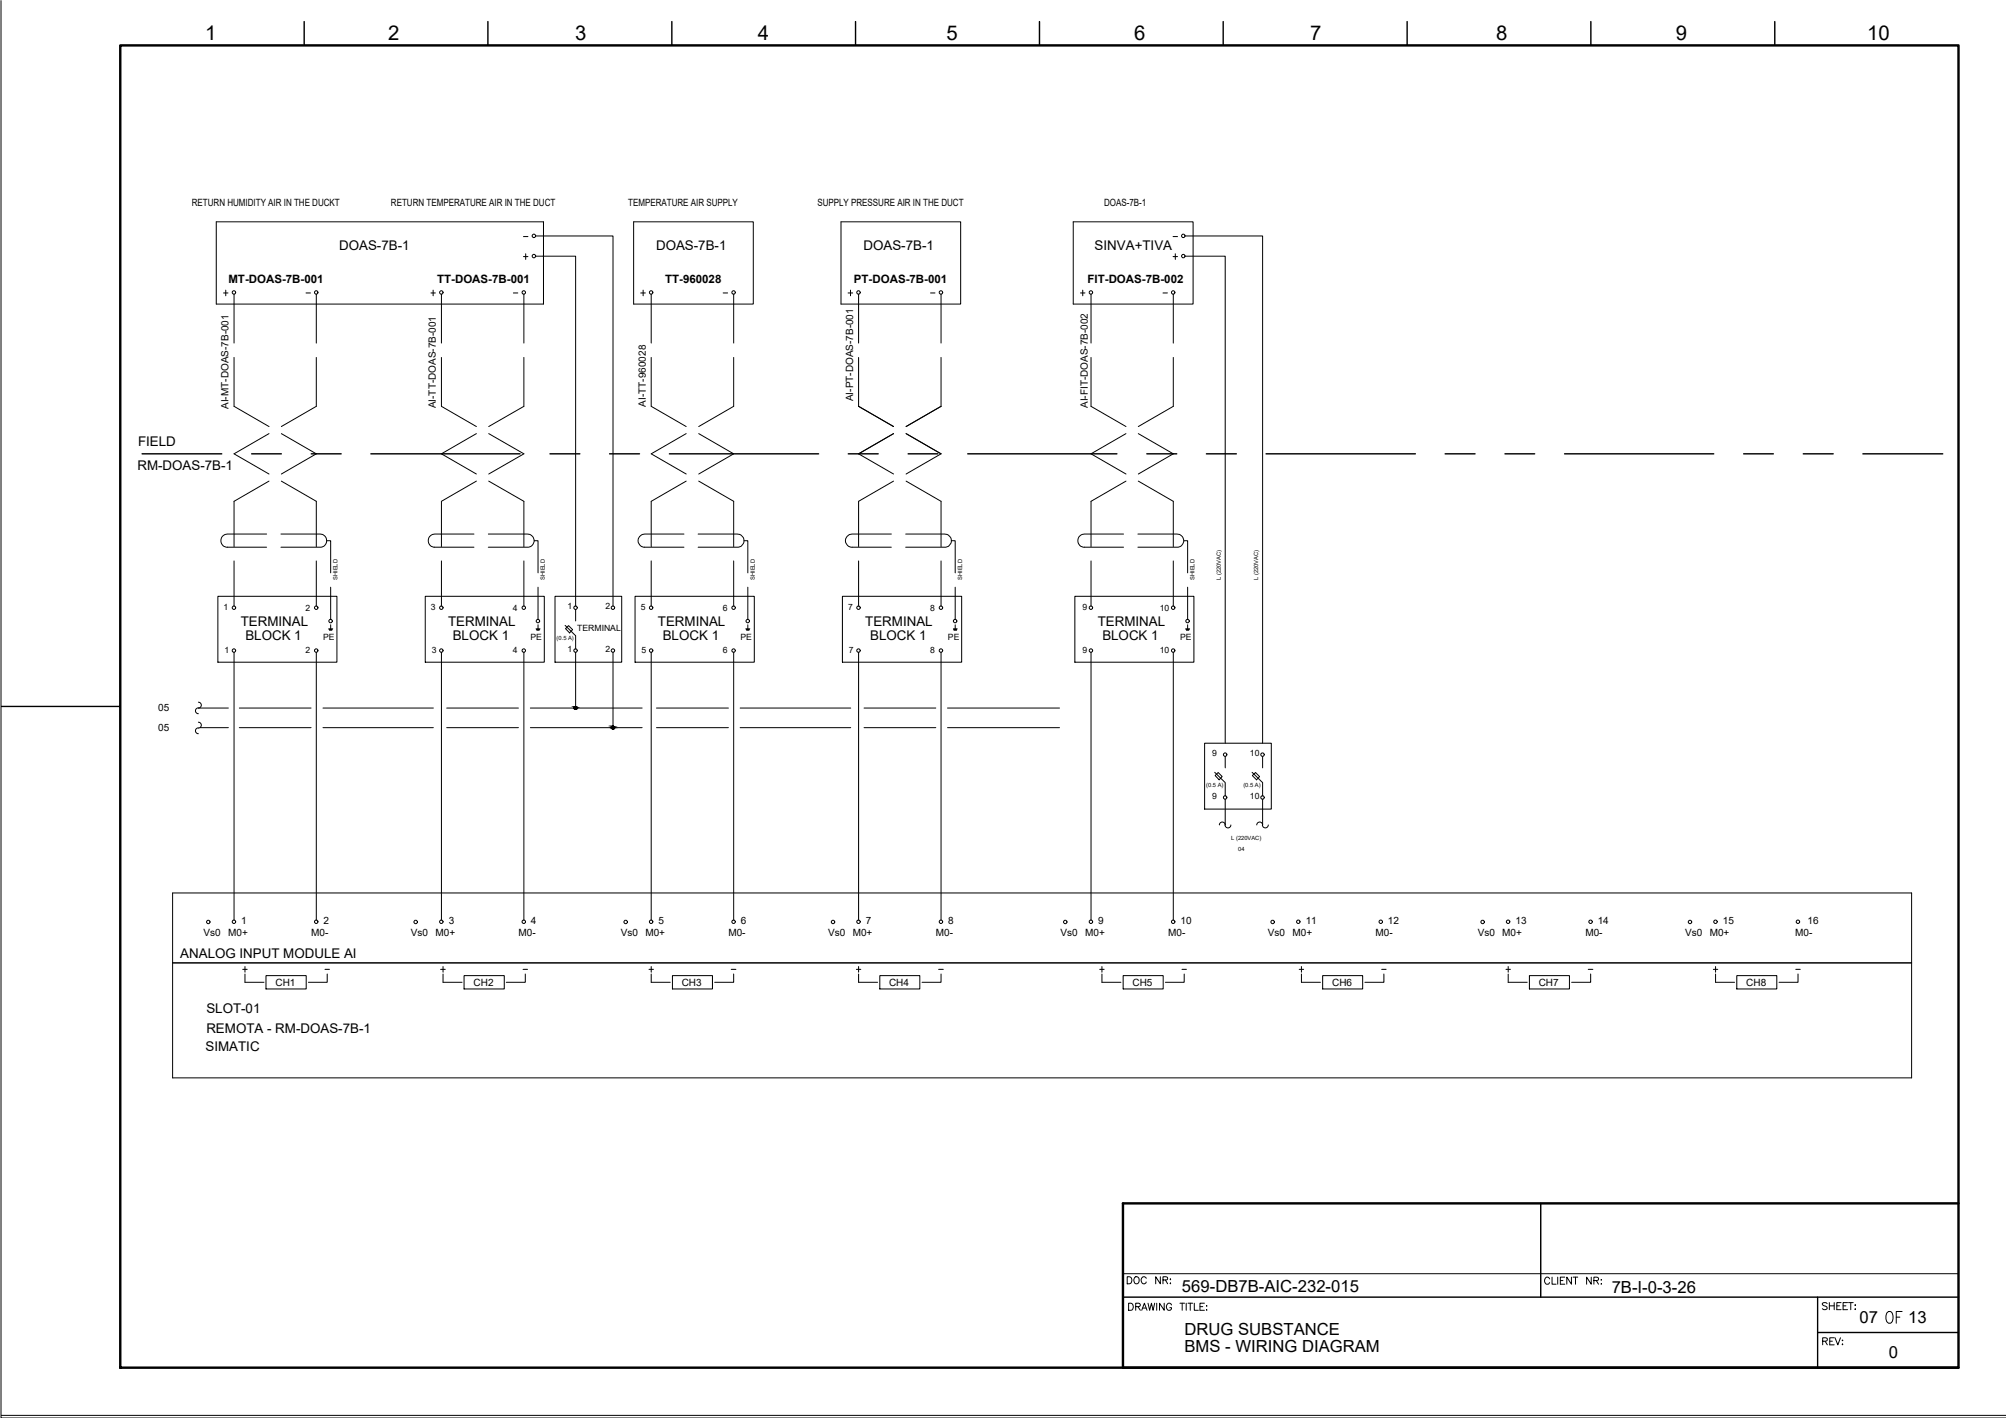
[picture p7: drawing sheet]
<svg xmlns="http://www.w3.org/2000/svg" width="420mm" height="297mm" viewBox="0 0 420 297" stroke-linecap="round" stroke-linejoin="round" font-family="sans-serif">
<!-- layer: G-TTLB-TTLB -->
<path d="M25.2 9.5h385v277h-385z" fill="none" stroke="#000" stroke-width=".51"/>
<!-- layer: G-TTLB-OTLN -->
<path d="M.3 296.5h419.9" fill="none" stroke="#000" stroke-width=".21"/>
<!-- layer: G-TTLB-INDX -->
<path d="M63.7 4.5v5M102.2 4.5v5M140.7 4.5v5M179.2 4.5v5M217.7 4.5v5M256.2 4.5v5M294.7 4.5v5M333.2 4.5v5M371.7 4.5v5M.3 148h24.9" fill="none" stroke="#000" stroke-width=".3"/>
<!-- layer: LGSP IA4$0$LG_PLOT -->
<path d="M235.2 286.5h175" fill="none" stroke="#000" stroke-width=".51"/>
<!-- layer: LG_PLOT -->
<g fill="none" stroke="#000" stroke-width=".21">
<path d="M236.4 273h.5a.81 .81 0 0 1 .5 .7 .81 .81 0 0 1-.5 .8h-.5zM237.9 273.7l.8-.1 .1-.3-.3-.3h-.6v1.5M238.3 273.7l.5 .8M239.1 274.5l.6-1.5 .5 1.5M239.4 274h.6M240.5 273l.3 1.5 .4-1.5 .3 1.5 .4-1.5M242.3 273v1.5M243.8 273v1.5l-.9-1.5v1.5M245.4 273.4a.54 .54 0 0 0-.7-.4 .54 .54 0 0 0-.4 .6 .61 .61 0 0 0 .2 .8 .61 .61 0 0 0 .8-.1l.1-.4h-.4M247.1 273h1M247.6 273v1.5M248.5 273v1.5"/>
<path d="M248.8 273h1M249.3 273v1.5M250.1 273v1.5h.9M251.3 273.7h.6M252.3 273h-1v1.5h1M252.7 273.5v.1zM252.7 274.3v.2zM324.6 267.9a.54 .54 0 0 0-.7-.4 .54 .54 0 0 0-.4 .6v.4a.55 .55 0 0 0 .5 .5 .55 .55 0 0 0 .6-.3M325.1 267.5v1.5h.8M326.3 267.5v1.5M326.8 268.3h.6M327.7 267.5h-.9v1.5h.9"/>
<path d="M329.1 267.5v1.5l-.9-1.5v1.5M329.5 267.5h1M330 267.5v1.5M333.3 267.5v1.5l-1-1.5v1.5M333.8 268.3l1-.2v-.4l-.3-.2h-.7v1.5M334.3 268.3l.5 .7M335.3 268.1h.1zM335.3 269h.1zM382.7 273.1l-.4-.2h-.5l-.1 .2 .1 .3 .9 .5a.57 .57 0 0 1-.4 .5 .57 .57 0 0 1-.6-.3M383.2 272.9v1.4M383.2 273.5h1M384.2 272.9v1.4"/>
<path d="M384.7 273.5h.6M385.6 272.9h-.9v1.4h.9M386 273.5h.6M387 272.9h-1v1.4h1M387.2 272.9h1M387.6 272.9v1.4M388.5 273.4h.2zM388.5 274.3h.2zM381.8 281l.8-.1 .1-.5-.9-.2v1.5M382.3 281l.4 .7M383.2 281h.6M384.2 280.2h-1v1.5h1"/>
<path d="M384.3 280.2l.6 1.5 .6-1.5M385.8 280.8h.2zM385.8 281.6h.2z"/>
</g>
<!-- layer: LGSP IA4$0$LG_PLOT -->
<path d="M322.7 252.1v19.6M235.2 271.7h175M380.7 279.1h29.5M380.7 271.7v14.8" fill="none" stroke="#000" stroke-width=".3"/>
<!-- layer: LG_PLOT -->
<path d="M410.2 252.1h-175v34.4" fill="none" stroke="#000" stroke-width=".51"/>
<!-- layer: LGSP IA4$0$LG_PLOT -->
<path d="M235.2 266.8h175" fill="none" stroke="#000" stroke-width=".21"/>
<!-- layer: I_LIMIT_LINE -->
<g fill="none" stroke="#000" stroke-width=".3">
<path d="M29.8 95.1h16.6M52.7 95.1h6.2M65.2 95.1h6.3M77.7 95.1h31.2M115.2 95.1h6.3M127.7 95.1h6.2M140.2 95.1h31.3M177.7 95.1h6.2M190.2 95.1h6.2M202.7 95.1h31.2M240.2 95.1h6.3M252.7 95.1h6.3"/>
<path d="M265.2 95.1h31.3M302.7 95.1h6.2M315.2 95.1h6.2M327.7 95.1h31.2M365.2 95.1h6.2M377.7 95.1h6.3M390.2 95.1h16.7"/>
</g>
<!-- layer: 0 -->
<g fill="none" stroke="#000" stroke-width=".21">
<path d="M.2 .1v296.9h420M112.2 53.7h8.4v73.3M112.2 49.4h16.2v77.6M248.2 53.7h8.4v102M248.2 49.4h16.3v106.3M120.6 136.6v11.7M128.4 136.6v15.8M41.6 148.3h6.2M41.9 152.4h5.9M50.1 148.3h15.1M50.1 152.4h15.1M67.6 148.3h23.2"/>
<path d="M67.6 152.4h23.2M93.6 148.3h15M93.6 152.4h15M111.1 148.3h23.4M111.1 152.4h23.4M137.5 148.3h15.1M137.5 152.4h15.1M155 148.3h23.2M155 152.4h23.2M181 148.3h15M181 152.4h15M198.5 148.3h23.4"/>
<path d="M198.5 152.4h23.4M256.6 167.4v5.4M264.5 167.4v5.4M400.4 187.1v38.7"/>
<circle cx="120.5" cy="148.3" r=".32"/>
<circle cx="128.4" cy="152.4" r=".32"/>
</g>
<!-- layer: I_DATA -->
<g fill="none" stroke="#000" stroke-width=".21">
<path d="M45.3 46.5h68.5v17.2h-68.5zM109.6 53.7h1M110.1 53.2v1.1M132.7 46.5h25.1v17.2h-25.1zM176.1 46.5h25.1v17.2h-25.1zM224.8 46.5h25.1v17.2h-25.1zM245.7 53.7h.9M246.2 53.2v1.1M46.8 61.4h1M47.3 60.8v1.2M134.2 61.4h1M134.7 60.8v1.2"/>
<path d="M45.6 124.9h25v13.8h-25zM68.8 131.7h.9M68.9 131.9h.7M69 132h.5M69.3 130.9v.8M89.1 124.9h24.9v13.8h-24.9zM112.3 131.7h.8M112.4 131.9h.6M112.4 132h.5M112.7 130.9v.8M116.2 124.9h14v13.8h-14zM133 124.9h25v13.8h-25z"/>
<path d="M156.2 131.7h.9M156.3 131.9h.7M156.4 132h.5M156.6 130.9v.8M176.4 124.9h25v13.8h-25zM199.7 131.7h.8M199.7 131.9h.7M199.8 132h.6M200.1 130.9v.8M225.1 124.9h25v13.8h-25zM248.3 131.7h.9M248.4 131.9h.7"/>
<path d="M248.5 132h.5M248.8 130.9v.8M252.3 155.7h14v13.8h-14zM400.4 187.1h-364.2v38.7h364.2M36.2 201.7h364.2M50.8 203.1h1M51.3 204v1.8h4M51.3 202.5v1.2M55.7 204.4h8.4v2.8h-8.4zM68.5 204v1.8h-3.9M92.3 203.1h1M92.8 204v1.8h4"/>
<path d="M92.8 202.5v1.2M97.2 204.4h8.4v2.8h-8.4zM110 204v1.8h-4M135.9 203.1h1M136.4 204v1.8h4M136.4 202.5v1.2M140.8 204.4h8.4v2.8h-8.4zM153.7 204v1.8h-4M179.4 203.1h.9M179.8 204v1.8h4M179.8 202.5v1.2M184.3 204.4h8.4v2.8h-8.4z"/>
<path d="M197.1 204v1.8h-4M230.3 203.1h1M230.8 202.5v1.2M230.8 204v1.8h4M235.2 204.4h8.4v2.8h-8.4zM248 204v1.8h-3.9M272.1 203.1h1M272.6 204v1.8h4M272.6 202.5v1.2M277 204.4h8.4v2.8h-8.4zM289.9 204v1.8h-4M315.4 203.1h1"/>
<path d="M315.9 204v1.8h4M315.9 202.5v1.2M320.3 204.4h8.4v2.8h-8.4zM333.2 204v1.8h-4M358.9 203.1h.9M359.3 204v1.8h4M359.3 202.5v1.2M363.8 204.4h8.4v2.8h-8.4zM376.6 204v1.8h-4"/>
<circle cx="111.8" cy="53.6" r=".36"/>
<circle cx="247.8" cy="53.6" r=".36"/>
<circle cx="49" cy="61.3" r=".36"/>
<circle cx="136.4" cy="61.3" r=".36"/>
<circle cx="49" cy="136.3" r=".36"/>
<circle cx="49" cy="127.3" r=".36"/>
<circle cx="66.2" cy="127.3" r=".36"/>
<circle cx="66.2" cy="136.3" r=".36"/>
<circle cx="69.2" cy="130.1" r=".36"/>
<circle cx="92.4" cy="127.3" r=".36"/>
<circle cx="92.4" cy="136.3" r=".36"/>
<circle cx="109.7" cy="136.3" r=".36"/>
<circle cx="109.7" cy="127.3" r=".36"/>
<circle cx="112.7" cy="130.1" r=".36"/>
<circle cx="120.5" cy="127.3" r=".36"/>
<circle cx="120.5" cy="136.3" r=".36"/>
<circle cx="128.4" cy="136.3" r=".36"/>
<circle cx="128.4" cy="127.3" r=".36"/>
<circle cx="136.4" cy="136.3" r=".36"/>
<circle cx="136.4" cy="127.3" r=".36"/>
<circle cx="153.6" cy="127.3" r=".36"/>
<circle cx="153.6" cy="136.3" r=".36"/>
<circle cx="156.6" cy="130.1" r=".36"/>
<circle cx="179.8" cy="136.3" r=".36"/>
<circle cx="179.8" cy="127.3" r=".36"/>
<circle cx="197.1" cy="136.3" r=".36"/>
<circle cx="197.1" cy="127.3" r=".36"/>
<circle cx="200" cy="130.1" r=".36"/>
<circle cx="228.5" cy="127.3" r=".36"/>
<circle cx="228.5" cy="136.3" r=".36"/>
<circle cx="245.7" cy="136.3" r=".36"/>
<circle cx="245.7" cy="127.3" r=".36"/>
<circle cx="248.7" cy="130.1" r=".36"/>
<circle cx="256.6" cy="158.1" r=".36"/>
<circle cx="264.4" cy="158.1" r=".36"/>
<circle cx="256.6" cy="167.1" r=".36"/>
<circle cx="264.4" cy="167.1" r=".36"/>
<circle cx="43.6" cy="193.1" r=".36"/>
<circle cx="49" cy="193.1" r=".36"/>
<circle cx="66.2" cy="193.1" r=".36"/>
<circle cx="87.1" cy="193.1" r=".36"/>
<circle cx="92.4" cy="193.1" r=".36"/>
<circle cx="109.7" cy="193.1" r=".36"/>
<circle cx="131" cy="193.1" r=".36"/>
<circle cx="136.4" cy="193.1" r=".36"/>
<circle cx="153.6" cy="193.1" r=".36"/>
<circle cx="174.5" cy="193.1" r=".36"/>
<circle cx="179.8" cy="193.1" r=".36"/>
<circle cx="197.1" cy="193.1" r=".36"/>
<circle cx="223.1" cy="193.1" r=".36"/>
<circle cx="228.5" cy="193.1" r=".36"/>
<circle cx="245.7" cy="193.1" r=".36"/>
<circle cx="266.6" cy="193.1" r=".36"/>
<circle cx="271.9" cy="193.1" r=".36"/>
<circle cx="289.2" cy="193.1" r=".36"/>
<circle cx="310.5" cy="193.1" r=".36"/>
<circle cx="315.9" cy="193.1" r=".36"/>
<circle cx="333.1" cy="193.1" r=".36"/>
<circle cx="354" cy="193.1" r=".36"/>
<circle cx="359.3" cy="193.1" r=".36"/>
<circle cx="376.6" cy="193.1" r=".36"/>
</g>
<!-- layer: I_TABS -->
<g fill="none" stroke="#000" stroke-width=".21">
<path d="M49 61.6v10.3M49 74.9v10.2l7.3 4.3M66.3 61.6v10.3M66.3 74.9v10.2l-7.4 4.3M92.5 61.6v10.3M92.5 74.9v10.2l7.3 4.3M109.7 61.6v10.3M109.7 74.9v10.2l-7.3 4.3M136.4 61.6v10.3M136.4 74.9v10.2l7.3 4.3M153.7 61.6v10.3M153.7 74.9v10.2l-7.4 4.3"/>
<path d="M179.8 61.6v10.3M179.8 74.9v10.2l7.4 4.3M197.1 61.6v10.3M197.1 74.9v10.2l-7.3 4.3M228.5 61.6v10.3M228.5 74.9v10.2l7.3 4.3M245.7 61.6v10.3M245.7 74.9v10.2l-7.3 4.3M56.3 90.8l-7.3 4.3 7.3 4.2M58.9 90.8l7.4 4.3-7.4 4.2M99.8 90.8l-7.3 4.3 7.3 4.2M102.4 90.8l7.3 4.3-7.3 4.2"/>
<path d="M143.7 90.8l-7.3 4.3 7.3 4.2M146.3 90.8l7.4 4.3-7.4 4.2M187.2 90.8l-7.4 4.3 7.4 4.2M189.8 90.8l7.3 4.3-7.3 4.2M235.8 90.8l-7.3 4.3 7.3 4.2M238.4 90.8l7.3 4.3-7.3 4.2M49 117.5v9.5M55.8 111.9h-8.2a1.38 1.38 0 0 0-1.3 1.3 1.38 1.38 0 0 0 1.3 1.4h8.2M56.3 100.8l-7.3 4.2v9.5M58.8 111.9h8.3a1.38 1.38 0 0 1 1.3 1.3 1.38 1.38 0 0 1-1.3 1.4h-8.3M58.9 100.8l7.4 4.2v9.5M66.3 117.5v9.5"/>
<path d="M68.5 113.3h.8v6.7M92.5 117.5v9.5M99.3 111.9h-8.2a1.38 1.38 0 0 0-1.4 1.3 1.38 1.38 0 0 0 1.4 1.4h8.2M99.8 100.8l-7.3 4.2v9.5M102.3 111.9h8.2a1.38 1.38 0 0 1 1.4 1.3 1.38 1.38 0 0 1-1.4 1.4h-8.2M102.4 100.8l7.3 4.2v9.5M109.7 117.5v9.5M111.9 113.3h.8v6.7M136.4 117.5v9.5M143.3 111.9h-8.3a1.38 1.38 0 0 0-1.4 1.3 1.38 1.38 0 0 0 1.4 1.4h8.3M143.7 100.8l-7.3 4.2v9.5M146.2 111.9h8.2a1.38 1.38 0 0 1 1.4 1.3 1.38 1.38 0 0 1-1.4 1.4h-8.2"/>
<path d="M146.3 100.8l7.4 4.2v9.5M153.7 117.5v9.5M155.8 113.3h.8v6.7M179.8 117.5v9.5M186.7 111.9h-8.2a1.38 1.38 0 0 0-1.4 1.3 1.38 1.38 0 0 0 1.4 1.4h8.2M187.2 100.8l-7.4 4.2v9.5M189.7 111.9h8.2a1.38 1.38 0 0 1 1.4 1.3 1.38 1.38 0 0 1-1.4 1.4h-8.2M189.8 100.8l7.3 4.2v9.5M197.1 117.5v9.5M199.3 113.3h.8v6.7M228.5 117.5v9.5M235.3 111.9h-8.2a1.38 1.38 0 0 0-1.3 1.3 1.38 1.38 0 0 0 1.3 1.4h8.2"/>
<path d="M235.8 100.8l-7.3 4.2v9.5M238.3 111.9h8.2a1.38 1.38 0 0 1 1.5 1.3 1.38 1.38 0 0 1-1.5 1.4h-8.2M238.4 100.8l7.3 4.2v9.5M245.7 117.5v9.5M247.9 113.3h.9v6.7M49 136.6v56.2M66.3 136.6v56.2M69.3 123v6.8M92.5 136.6v56.2M109.7 136.6v56.2M112.7 123v6.8M136.4 136.6v56.2"/>
<path d="M153.7 136.6v56.2M156.6 123v6.8M179.8 136.6v56.2M197.1 136.6v56.2M200.1 123v6.8M228.5 136.6v56.2M245.7 136.6v56.2M248.8 123v6.8M41.6 147.1a.61 .61 0 0 1 .6 .6 .61 .61 0 0 1-.6 .6M41.6 148.3a.61 .61 0 0 0-.7 .6 .61 .61 0 0 0 .7 .6M41.6 151.3a.61 .61 0 0 1 .6 .6 .61 .61 0 0 1-.6 .6M41.6 152.5a.61 .61 0 0 0-.7 .6 .61 .61 0 0 0 .7 .6"/>
<path d="M255.4 172.8a.61 .61 0 0 1 .6-.6 .61 .61 0 0 1 .6 .6M256.6 172.8a.61 .61 0 0 0 .6 .6 .61 .61 0 0 0 .6-.6M263.2 172.8a.64 .64 0 0 1 .8-.6 .64 .64 0 0 1 .5 .9 .61 .61 0 0 0 .6 .3 .61 .61 0 0 0 .5-.6"/>
</g>
<!-- layer: EI-CTRL -->
<path d="M118.4 131l2.2 2.2v2.8M118.4 131.7l.7-.7 .8 .9-.6 .7zM120.6 127.7v2.4M256.6 158.5v2.4M264.5 158.5v2.4M254.4 161.8l2.2 2.1v2.8M254.5 162.5l.6-.7 .9 .9-.6 .7zM262.3 161.8l2.2 2.1v2.8M262.3 162.5l.7-.7 .8 .9-.6 .7z" fill="none" stroke="#000" stroke-width=".21"/>
<!-- layer: 0 -->
<g fill="#000" stroke="#000" stroke-width=".21">
<path d="M120.4 148h.2zM120.5 148.6h.2zM128.3 152.1h.1zM128.3 152.7h.2z"/>
<path d="M120.4 148l.2 .1zM120.4 148l.2 .1z"/>
<path d="M120.4 148.1h.2zM120.4 148.1h.2z"/>
<path d="M120.4 148.1l.2 .1zM120.4 148.1l.2 .1z"/>
<path d="M120.3 148.2h.3zM120.3 148.2h.3z"/>
<path d="M120.3 148.2h.3zM120.3 148.2h.3z"/>
<path d="M120.3 148.2l.3 .1zM120.3 148.2l.3 .1z"/>
<path d="M120.3 148.3h.3zM120.3 148.3h.3z"/>
<path d="M120.6 148l.1 .1zM120.6 148l.1 .1z"/>
<path d="M120.6 148.1h.1zM120.6 148.1h.1z"/>
<path d="M120.4 148.6h.3zM120.4 148.6h.3z"/>
<path d="M120.6 148.1l.2 .1zM120.6 148.1l.2 .1z"/>
<path d="M120.4 148.6h.3zM120.4 148.6h.3z"/>
<path d="M120.6 148.2h.2zM120.6 148.2h.2z"/>
<path d="M120.4 148.5h.4zM120.4 148.5l.3 .1z"/>
<path d="M120.6 148.2h.2zM120.6 148.2h.2z"/>
<path d="M120.6 148.2l.3 .1zM120.6 148.2l.3 .1z"/>
<path d="M120.3 148.4l.5 .1zM120.3 148.4l.5 .1z"/>
<path d="M120.3 148.5h.5zM120.3 148.5h.5z"/>
<path d="M120.6 148.3h.3zM120.6 148.3h.3z"/>
<path d="M120.3 148.3l.6 .1zM120.3 148.3l.6 .1z"/>
<path d="M120.3 148.4h.6zM120.3 148.4h.5z"/>
<path d="M128.3 152.1h.1zM128.2 152.1h.2z"/>
<path d="M128.2 152.1l.2 .1zM128.2 152.1l.2 .1z"/>
<path d="M128.2 152.2h.2zM128.1 152.2h.3z"/>
<path d="M128.1 152.2l.3 .1zM128.1 152.2l.3 .1z"/>
<path d="M128.1 152.3h.3zM128.1 152.3h.3z"/>
<path d="M128.1 152.3h.3zM128.1 152.3h.3z"/>
<path d="M128.1 152.3l.3 .1zM128.1 152.3l.3 .1z"/>
<path d="M128.4 152.1h.1zM128.4 152.1h.1z"/>
<path d="M128.4 152.1l.2 .1zM128.4 152.1l.2 .1z"/>
<path d="M128.3 152.7h.2zM128.3 152.7h.2z"/>
<path d="M128.4 152.2h.2zM128.4 152.2h.2z"/>
<path d="M128.2 152.6h.4zM128.2 152.6l.3 .1z"/>
<path d="M128.4 152.2l.3 .1zM128.4 152.2l.3 .1z"/>
<path d="M128.1 152.6h.5zM128.1 152.6h.5z"/>
<path d="M128.4 152.3h.3zM128.4 152.3h.3z"/>
<path d="M128.4 152.3h.3zM128.4 152.3h.3z"/>
<path d="M128.1 152.5l.6 .1zM128.1 152.5l.6 .1z"/>
<path d="M128.1 152.6h.6zM128.1 152.6h.5z"/>
<path d="M128.4 152.3l.3 .1zM128.4 152.3l.3 .1z"/>
<path d="M128.1 152.4l.6 .1zM128.1 152.4l.6 .1z"/>
<path d="M128.1 152.5h.6zM128.1 152.5h.6z"/>
</g>
<text font-size="5.7" x="394.1" y="278.3">OF</text>
<text font-size="4.4" x="235.3" y="270.2">DOC NR:</text>
<g font-size="4.3">
<text x="43" y="8.5">1</text>
<text x="81.3" y="8.5">2</text>
<text x="120.5" y="8.5">3</text>
<text x="158.8" y="8.5">4</text>
<text x="198.2" y="8.5">5</text>
<text x="237.5" y="8.5">6</text>
<text x="274.4" y="8.5">7</text>
<text x="313.4" y="8.5">8</text>
<text x="351" y="8.5">9</text>
<text x="391.1" y="8.5">10</text>
</g>
<g font-size="4">
<text x="89.3" y="63.1">+</text>
<text x="176.7" y="63.1">+</text>
<text x="225.4" y="63.1">+</text>
</g>
<g font-size="3.5">
<text x="247.6" y="270.7">569-DB7B-AIC-232-015</text>
<text x="337.6" y="270.8">7B-I-0-3-26</text>
<text x="248.1" y="279.6">DRUG SUBSTANCE</text>
<text x="389.5" y="277.1">07</text>
<text x="399.7" y="277.1">13</text>
<text x="248.1" y="283.1">BMS - WIRING DIAGRAM</text>
<text x="395.6" y="284.5">0</text>
</g>
<g font-size="2.8">
<text x="71" y="52.3">DOAS-7B-1</text>
<text x="137.4" y="52.3">DOAS-7B-1</text>
<text x="180.8" y="52.3">DOAS-7B-1</text>
<text x="229.3" y="52.3">SINVA+TIVA</text>
<text x="28.9" y="93.3">FIELD</text>
<text x="28.8" y="98.5">RM-DOAS-7B-1</text>
<text x="50.4" y="131.1">TERMINAL</text>
<text x="93.9" y="131.1">TERMINAL</text>
<text x="137.8" y="131.1">TERMINAL</text>
<text x="181.2" y="131.1">TERMINAL</text>
<text x="229.9" y="131.1">TERMINAL</text>
<text x="51.4" y="134">BLOCK 1</text>
<text x="94.8" y="134">BLOCK 1</text>
<text x="138.8" y="134">BLOCK 1</text>
<text x="182.2" y="134">BLOCK 1</text>
<text x="230.9" y="134">BLOCK 1</text>
<text x="37.8" y="200.8">ANALOG INPUT MODULE AI</text>
<text x="43.2" y="212.2">SLOT-01</text>
<text x="43.1" y="220.2">SIMATIC</text>
<text x="43.2" y="216.4">REMOTA - RM-DOAS-7B-1</text>
</g>
<g font-size="2.6">
<text x="108.7" y="50.8">-</text>
<text x="244.8" y="50.8">-</text>
<text x="63.1" y="62.4">-</text>
<text x="106.5" y="62.4">-</text>
<text x="150.6" y="62.4">-</text>
<text x="194" y="62.4">-</text>
<text x="242.7" y="62.4">-</text>
<text x="67" y="204.3">-</text>
<text x="108.7" y="204.3">-</text>
<text x="152.4" y="204.3">-</text>
<text x="195.8" y="204.3">-</text>
<text x="246.6" y="204.3">-</text>
<text x="288.6" y="204.3">-</text>
<text x="331.6" y="204.3">-</text>
<text x="375.4" y="204.3">-</text>
</g>
<g font-size="2.4">
<text x="47.8" y="59.2">MT-DOAS-7B-001</text>
<text x="91.6" y="59.2">TT-DOAS-7B-001</text>
<text x="139.3" y="59.2">TT-960028</text>
<text x="178.9" y="59.2">PT-DOAS-7B-001</text>
<text x="227.8" y="59.2">FIT-DOAS-7B-002</text>
</g>
<g font-size="2.1">
<text x="40.2" y="43.1">RETURN HUMIDITY AIR IN THE DUCKT</text>
<text x="81.9" y="43.1">RETURN TEMPERATURE AIR IN THE DUCT</text>
<text x="131.6" y="43.1">TEMPERATURE AIR SUPPLY</text>
<text x="171.2" y="43.1">SUPPLY PRESSURE AIR IN THE DUCT</text>
<text x="231.3" y="43.1">DOAS-7B-1</text>
<text x="47.8" y="85.7" transform="rotate(-90 47.8 85.7)">AI-MT-DOAS-7B-001</text>
<text x="91.3" y="85.5" transform="rotate(-90 91.3 85.5)">AI-TT-DOAS-7B-001</text>
<text x="135.3" y="85.2" transform="rotate(-90 135.3 85.2)">AI-TT-960028</text>
<text x="178.7" y="84.1" transform="rotate(-90 178.7 84.1)">AI-PT-DOAS-7B-001</text>
<text x="227.9" y="85.5" transform="rotate(-90 227.9 85.5)">AI-FIT-DOAS-7B-002</text>
<text x="33.1" y="148.9">05</text>
<text x="33.1" y="153.1">05</text>
<text x="42.6" y="196.2">Vs0</text>
<text x="47.8" y="196.1">M0+</text>
<text x="50.5" y="193.6">1</text>
<text x="65.2" y="196.1">M0-</text>
<text x="67.8" y="193.6">2</text>
<text x="86.1" y="196.2">Vs0</text>
<text x="91.2" y="196.1">M0+</text>
<text x="94" y="193.6">3</text>
<text x="108.6" y="196.1">M0-</text>
<text x="111.2" y="193.6">4</text>
<text x="130" y="196.2">Vs0</text>
<text x="135.2" y="196.1">M0+</text>
<text x="137.9" y="193.6">5</text>
<text x="152.6" y="196.1">M0-</text>
<text x="155.2" y="193.6">6</text>
<text x="173.4" y="196.2">Vs0</text>
<text x="178.6" y="196.1">M0+</text>
<text x="181.4" y="193.6">7</text>
<text x="196" y="196.1">M0-</text>
<text x="198.6" y="193.6">8</text>
<text x="222.1" y="196.2">Vs0</text>
<text x="227.3" y="196.1">M0+</text>
<text x="230" y="193.6">9</text>
<text x="244.7" y="196.1">M0-</text>
<text x="247.3" y="193.6">10</text>
<text x="265.6" y="196.2">Vs0</text>
<text x="270.7" y="196.1">M0+</text>
<text x="273.5" y="193.6">11</text>
<text x="288.1" y="196.1">M0-</text>
<text x="290.7" y="193.6">12</text>
<text x="309.5" y="196.2">Vs0</text>
<text x="314.7" y="196.1">M0+</text>
<text x="317.4" y="193.6">13</text>
<text x="332.1" y="196.1">M0-</text>
<text x="334.6" y="193.6">14</text>
<text x="352.9" y="196.2">Vs0</text>
<text x="358.1" y="196.1">M0+</text>
<text x="360.8" y="193.6">15</text>
<text x="376" y="196.1">M0-</text>
<text x="378.6" y="193.6">16</text>
<text x="57.7" y="206.6">CH1</text>
<text x="99.2" y="206.6">CH2</text>
<text x="142.8" y="206.6">CH3</text>
<text x="186.2" y="206.6">CH4</text>
<text x="237.2" y="206.6">CH5</text>
<text x="279" y="206.6">CH6</text>
<text x="322.3" y="206.6">CH7</text>
<text x="365.8" y="206.6">CH8</text>
</g>
<g font-size="1.8">
<text x="46.8" y="127.9">1</text>
<text x="64" y="127.9">2</text>
<text x="90.2" y="127.9">3</text>
<text x="107.4" y="127.9">4</text>
<text x="118.9" y="127.6">1</text>
<text x="126.8" y="127.6">2</text>
<text x="134.2" y="127.9">5</text>
<text x="151.4" y="127.9">6</text>
<text x="177.6" y="127.9">7</text>
<text x="194.8" y="127.9">8</text>
<text x="226.7" y="127.9">9</text>
<text x="242.9" y="127.9">10</text>
<text x="47" y="136.8">1</text>
<text x="64" y="136.8">2</text>
<text x="67.7" y="134.1">PE</text>
<text x="90.4" y="136.8">3</text>
<text x="107.4" y="136.8">4</text>
<text x="111.1" y="134.1">PE</text>
<text x="118.9" y="136.6">1</text>
<text x="120.9" y="132.3">TERMINAL</text>
<text x="126.8" y="136.6">2</text>
<text x="134.4" y="136.8">5</text>
<text x="151.4" y="136.8">6</text>
<text x="155.1" y="134.1">PE</text>
<text x="177.8" y="136.8">7</text>
<text x="194.8" y="136.8">8</text>
<text x="198.5" y="134.1">PE</text>
<text x="226.7" y="136.8">9</text>
<text x="242.9" y="136.8">10</text>
<text x="247.2" y="134.1">PE</text>
<text x="253.9" y="158.4">9</text>
<text x="261.8" y="158.4">10</text>
<text x="253.9" y="167.4">9</text>
<text x="261.8" y="167.4">10</text>
</g>
<g font-size="1.2">
<text x="70.7" y="121.5" transform="rotate(-90 70.7 121.5)">SHIELD</text>
<text x="114.1" y="121.5" transform="rotate(-90 114.1 121.5)">SHIELD</text>
<text x="158.1" y="121.5" transform="rotate(-90 158.1 121.5)">SHIELD</text>
<text x="201.5" y="121.5" transform="rotate(-90 201.5 121.5)">SHIELD</text>
<text x="250.2" y="121.5" transform="rotate(-90 250.2 121.5)">SHIELD</text>
<text x="255.7" y="121.5" transform="rotate(-90 255.7 121.5)">L (220VAC)</text>
<text x="263.5" y="121.5" transform="rotate(-90 263.5 121.5)">L (220VAC)</text>
<text x="116.6" y="134.1">(0.5 A)</text>
<text x="252.6" y="164.8">(0.5 A)</text>
<text x="260.4" y="164.8">(0.5 A)</text>
<text x="257.9" y="175.9">L (220VAC)</text>
<text x="259.3" y="178.2">04</text>
</g>
</svg>
